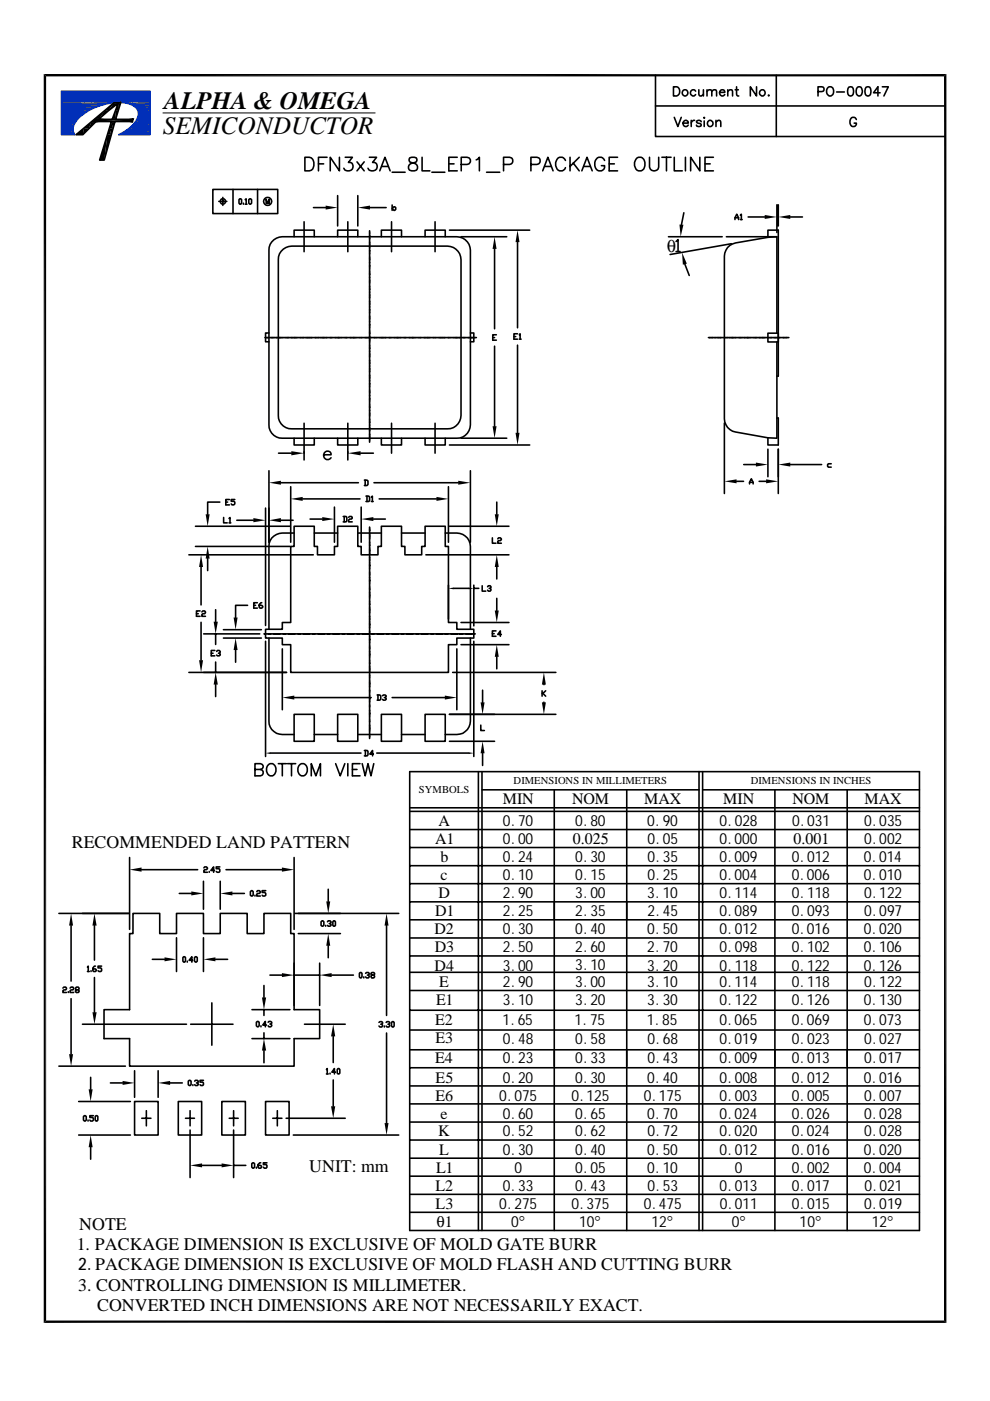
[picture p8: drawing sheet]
<svg xmlns="http://www.w3.org/2000/svg" width="210mm" height="297mm" viewBox="0 0 210 297" stroke-linecap="round" stroke-linejoin="round" font-family="sans-serif">
<g fill="none" stroke="#000" stroke-width=".34">
<path d="M21 25.2l4.1-3.3-1.3 3.4zM90.3 117.6h17.6M95.3 111.6h12.6M104.4 114v1.2h.8M105.3 106.5v2.5M105.5 114.2l.2-.2h.4l.2 .2-.2 .4h-.4l-.2 .2v.4h.8M105.3 120.2v2.6M95.3 151.5h22.6M96 142.6h21.9M114.9 146.5v1.1M115.1 147l.6 .6M115.3 148.9h.1"/>
<path d="M115.3 145.1h.1M115.7 146.5l-.8 .5M17.5 193.7h9.8M20 196.2v7.4M38 189.4h2.6M43.1 186.8v6M46.7 186.8v6M49.3 189.4h2.5M53.1 189l.2-.2 .4 .2v.8l-.2 .2-.4-.2zM54.1 189.8v.2M54.4 189l.2-.2h.4l.2 .2-.2 .4h-.4l-.2 .2v.4h.8M56.3 188.8h-.7v.4h.5l.2 .2v.4l-.2 .2h-.3l-.2-.2"/>
<path d="M117.5 191.2v3.8M132.9 191.2v3.8M164.3 191.2v34.8M179.6 191.2v34.8M17.5 217.2h22M18.5 205l.2-.2v1.2M18.5 206h.4M19.3 205.8v.2M20 207.2v7.4M20.2 204.8h-.2l-.3 .4v.6l.2 .2h.3l.2-.2-.2-.4h-.5M21.5 204.8h-.7v.4h.6l.1 .2v.4l-.1 .2-.6-.2M53.4 214.1h8.1"/>
<path d="M54.4 216.7l.2-.1 .3 .1v.8l-.2 .2-.3-.2zM55.3 217.5v.2M56 208.9v2.6M56 214.1v1.2M56 219v1.2M56.5 217.3h-.8l.6-.7v1.1M56.9 216.7l.1-.1 .6 .1v.2l-.4 .2M57.4 217.1l.2 .2-.2 .4h-.4l-.1-.2M64.6 217.2h8.6M70.7 219.7v5.6M117.5 206.1v19.9M132.9 206.1v19.9"/>
<path d="M53.4 220.2h8.1M56 222.7v2.6M60.7 237.1h12.5M69.2 226.8l.2-.2v1.1M69.2 227.7h.4M70 227.5v.2M70.7 229v5.6M71.1 227.3h-.7l.5-.7v1.1M71.7 226.6l.4 .2v.7l-.2 .2-.4-.2v-.7zM86.9 237.9h108M86.9 222.6h108"/>
</g>
<path d="M104.9 109h.8l-.4 2.6zM105.3 117.6l.4 2.6h-.8zM114.9 148.9h.8l-.4 2.6zM115.3 142.6l.4 2.5h-.8zM20 193.7l.5 2.5h-.9zM40.6 189l2.5 .4-2.5 .5zM46.7 189.4l2.6-.4v.9zM19.6 214.6h.9l-.5 2.6zM55.5 211.5h.9l-.4 2.6zM70.7 217.2l.4 2.5h-.9zM56 220.2l.4 2.5h-.9zM70.2 234.6h.9l-.4 2.5z" fill="#000"/>
<path d="M34.5 23.9h45" fill="none" stroke="#000" stroke-width=".21"/>
<path d="M13 19.3h18.8v9.3h-6.6a6.3 6.3 0 0 0 4.2-4.4 2.33 2.33 0 0 0-2-2.2 12.2 12.2 0 0 0-11.3 3.7 2.27 2.27 0 0 0-.3 2.9h-2.8z" fill="none" stroke="#002eb8" stroke-width=".34"/>
<path d="M13 19.3h18.8" fill="none" stroke="#002eb8" stroke-width=".21"/>
<g fill="#002eb8">
<path d="M13 19.3l18.8 2.4h-18.8z"/>
<path d="M13 19.3h18.8v2.4z"/>
</g>
<path d="M13 21.7h18.8M13 21.9h11M26.4 21.9h5.4" fill="none" stroke="#002eb8" stroke-width=".21"/>
<path d="M13 22.2h9.6M27.4 22.2h4.4" fill="none" stroke="#002eb8" stroke-width=".38"/>
<g fill="#002eb8">
<path d="M13 22.4l7 .4h-7z"/>
<path d="M13 22.4h8.3l-1.3 .4z"/>
<path d="M28.2 22.4l3.6 .4h-2.9z"/>
<path d="M28.2 22.4h3.6v.4z"/>
<path d="M13 22.8l5.8 .6h-5.8z"/>
<path d="M13 22.8h7l-1.2 .6z"/>
<path d="M28.9 22.8l2.9 .6h-2.5z"/>
<path d="M28.9 22.8h2.9v.6z"/>
<path d="M13 23.4l4.7 .8h-4.7z"/>
<path d="M13 23.4h5.8l-1.1 .8z"/>
<path d="M29.3 23.4l2.5 .8h-2.4z"/>
<path d="M29.3 23.4h2.5v.8z"/>
<path d="M13 24.2l3.8 .7h-3.8z"/>
<path d="M13 24.2h4.7l-.9 .7z"/>
<path d="M29.4 24.2l2.4 .7h-2.6z"/>
<path d="M29.4 24.2h2.4v.7z"/>
<path d="M13 24.9l3.1 .8h-3.1z"/>
<path d="M13 24.9h3.8l-.7 .8z"/>
<path d="M29.2 24.9l2.6 .8h-3z"/>
<path d="M29.2 24.9h2.6v.8z"/>
<path d="M13 25.7l2.7 .7h-2.7z"/>
<path d="M13 25.7h3.1l-.4 .7z"/>
<path d="M28.8 25.7l3 .7h-3.6z"/>
<path d="M28.8 25.7h3v.7z"/>
<path d="M13 26.4l2.5 .8h-2.5z"/>
<path d="M13 26.4h2.7l-.2 .8z"/>
<path d="M27.4 27.2l.8-.8 3.6 .8z"/>
<path d="M28.2 26.4h3.6v.8z"/>
<path d="M13 27.2l2.5 .7h-2.5z"/>
<path d="M13 27.2h2.5v.7z"/>
<path d="M26.4 27.9l1-.7 4.4 .7z"/>
<path d="M27.4 27.2h4.4v.7z"/>
<path d="M13 27.9l2.8 .7h-2.8z"/>
<path d="M13 27.9h2.5l.3 .7z"/>
<path d="M25.2 28.6l1.2-.7 5.4 .7z"/>
<path d="M26.4 27.9h5.4v.7z"/>
</g>
<path d="M13 28.6h2.8M25.2 28.6h6.6" fill="none" stroke="#002eb8" stroke-width=".21"/>
<g fill="none" stroke="#000" stroke-width=".34">
<path d="M139 15.9v13h61.4M142.8 18.4h.7a1.04 1.04 0 0 1 .6 1 1.04 1.04 0 0 1-.6 .9h-.7zM147.5 19.3a.61 .61 0 0 0-.9-.1 .61 .61 0 0 0 0 .9 .61 .61 0 0 0 .9 0M148.2 19l.1 1.2 .4 .1 .4-.3M149.1 19v1.3M149.9 19.4l.5-.4 .4 .1 .1 1.2M149.9 19v1.3M150.9 19.4l.5-.4 .4 .1 .1 1.2M152.6 19.6h1.1a.6 .6 0 0 0-.9-.5 .6 .6 0 0 0-.1 1 .57 .57 0 0 0 1 0M154.3 19.4l.5-.4 .4 .1 .1 1.2M154.3 19v1.3M155.9 19h.6"/>
<path d="M156.2 18.4v1.6l.1 .2 .3 .1M160.4 18.4v1.9l-1.3-1.9v1.9M164.6 15.9v13M173.4 19.4l1.1-.1 .2-.3-.1-.4-.4-.2h-.8v1.9M175.5 18.7l.1-.2a.95 .95 0 0 1 1.2 .5 .95 .95 0 0 1-.4 1.2 .88 .88 0 0 1-1-.3 .88 .88 0 0 1-.1-1zM177.4 19.5h1.6M180 18.5a.64 .64 0 0 1 .9 .3 .99 .99 0 0 1-.6 1.5 1.29 1.29 0 0 1-.3-1.8zM181.8 18.5a.59 .59 0 0 1 .9 .3 .99 .99 0 0 1-.6 1.5 1.24 1.24 0 0 1-.3-1.8zM183.6 18.5a.64 .64 0 0 1 1 .3 .99 .99 0 0 1-.7 1.5 1.29 1.29 0 0 1-.3-1.8zM186.6 19.7h-1.4l.9-1.3v1.9M187.1 18.4h1.2l-.9 1.9M16.1 28.6l8.1-6.9h1.4l-1.1 3.6 3.7-.1-.1 .7-.6-.1h-3.1l-2.3 8.1h-1l2.5-8.1-3.4 .1-2.6 2.7z"/>
<path d="M64.6 33.3h1a1.53 1.53 0 0 1 1 1.5 1.53 1.53 0 0 1-1 1.4h-1zM67.5 34.7h1.1M69.3 33.3h-1.8v2.9M72 33.3v2.9l-2-2.9v2.9M73.2 33.3h1.5l-.8 1.1a.92 .92 0 0 1 1 1.1 .92 .92 0 0 1-1.3 .7l-.4-.1-.3-.4M75.7 34.3l1.5 1.9M77.2 34.3l-1.5 1.9M78.3 33.3h1.5l-.8 1.1a.92 .92 0 0 1 1 1.1 .92 .92 0 0 1-1.3 .7l-.4-.1-.3-.4M80.5 36.2l1.1-2.9 1.1 2.9M80.9 35.3h1.4M83.1 36.5h2.8M86.9 33.5a.6 .6 0 0 0 .3 .9 1.18 1.18 0 0 1 1.3 1.3l-.1 .3a1.14 1.14 0 0 1-1.8-.3 .93 .93 0 0 1 .8-1.1l.6-.2a.6 .6 0 0 0 .3-.9l-.5-.2z"/>
<path d="M89.5 33.3v2.9h1.6M91.6 36.5h2.7M95.2 34.7h1.1M96.9 33.3h-1.7v2.9h1.7M97.8 34.9h1.2a.76 .76 0 0 0 .8-.8 .76 .76 0 0 0-.8-.8h-1.2v2.9M101 33.9l.6-.6v2.9M103.2 36.5h2.8M106.8 34.9h1.2a.76 .76 0 0 0 .7-.8 .76 .76 0 0 0-.7-.8h-1.2v2.9M112.6 34.9h1.2a.76 .76 0 0 0 .7-.8 .76 .76 0 0 0-.7-.8h-1.2v2.9M115.1 36.2l1.1-2.9 1.1 2.9M115.5 35.3h1.3M119.9 34a1.07 1.07 0 0 0-1.2-.7 1.07 1.07 0 0 0-.9 1.1 1.26 1.26 0 0 0 .3 1.4 1.26 1.26 0 0 0 1.4 .3l.4-.6"/>
<path d="M120.9 33.3v2.9M121.5 34.6l1.3 1.6M122.8 33.3l-1.9 2M123.4 36.2l1.1-2.9 1.1 2.9M123.8 35.3h1.3M128.2 34a1.07 1.07 0 0 0-1.2-.7 1.07 1.07 0 0 0-.9 1.1 1.26 1.26 0 0 0 .3 1.4 1.26 1.26 0 0 0 1.4 .3l.3-.3 .1-.7h-.7M129.2 34.7h1.1M130.9 33.3h-1.7v2.9h1.7M135.1 33.5a1.1 1.1 0 0 1 1.6 .9 1.25 1.25 0 0 1-.2 1.4 1.25 1.25 0 0 1-1.4 .3 1.77 1.77 0 0 1 0-2.6zM137.7 33.3v2.1a.99 .99 0 0 0 1 .8 .99 .99 0 0 0 1-.8v-2.1M139 22.5h61.4M140.3 33.3h2"/>
<path d="M141.3 33.3v2.9M143 33.3v2.9h1.7M143 24.9l.7 1.9 .7-1.9M144.8 26.1h1.1a.55 .55 0 0 0-.5-.6 .55 .55 0 0 0-.6 .6 .6 .6 0 0 0 .4 .7 .6 .6 0 0 0 .7-.3M145.3 33.3v2.9M146.6 25.5v1.3M147.3 25.5a.71 .71 0 0 0-.7 .6M148.4 33.3v2.9l-2-2.9v2.9M148.7 25.8a.57 .57 0 0 0-1 0l.3 .3 .6 .2 .1 .2a.57 .57 0 0 1-1 0M149.3 24.9v.2zM149.3 25.6v1.2M149.5 34.7h1.1"/>
<path d="M151.3 33.3h-1.8v2.9h1.8M151.8 25.9l.5-.4 .4 .1 .1 1.2M151.8 25.5v1.3M162.9 20.2h.2l-.1 .1zM181.6 25.3a.7 .7 0 0 0-.8-.4 .7 .7 0 0 0-.6 .7v.5a.68 .68 0 0 0 .7 .7 .68 .68 0 0 0 .7-.7h-.5M45.1 40.2h13.8v5.1h-13.8zM46.4 42.7h1.7M47.2 41.9v1.6M49.4 40.2v5.1M50.8 42.1l.4 .2v.8l-.1 .2-.4-.2v-.8zM51.6 43.1v.2M52 42.3l.2-.2v1.2"/>
<path d="M52 43.3h.4M52.7 42.3l.3-.2 .3 .2v.8l-.2 .2-.4-.2zM54.6 40.2v5.1M56.4 43.2v-1l.4 1 .3-1v1M58.1 50.8l.5-.3 1.3-.3h37a2.92 2.92 0 0 1 2.8 2.8v37.1a2.85 2.85 0 0 1-2.8 2.8h-37a2.77 2.77 0 0 1-2.9-2.8v-37.1a2.61 2.61 0 0 1 1.1-2.2zM60.1 52.8l1.1-.5 .6-.1h33.1a2.92 2.92 0 0 1 2.8 2.9v33a2.85 2.85 0 0 1-2.8 2.8h-33.1a2.77 2.77 0 0 1-2.8-2.8v-33a2.62 2.62 0 0 1 1.1-2.3zM62.4 50.2v-1.4h4.2v1.4M64.5 47v6.4M66.5 44h2.5M71.6 50.2v-1.4h4.3v1.4M71.6 41.5v6.4M73.7 47v6.4"/>
<path d="M75.9 41.5v6.4M78.4 48.9v1M78.4 50v2M78.4 52v1.1M78.4 53.2v1.9M78.4 56.3v1.9M78.4 59.4v1.9M78.4 59.4h.1M78.4 56.2h.1M78.4 53.1h.1M78.4 50h.1M78.4 55.1v1.1"/>
<path d="M78.4 58.2v1.1M78.4 44h3.5M80.9 50.2v-1.4h4.2v1.4M83 47v6.4M83.1 44.2l.4-.4 .4 .2v.4l-.2 .2zM83.1 43.5v1.1M90.1 50.2v-1.4h4.3v1.4M92.2 47v6.4M95.3 48.8h17M97.7 50.2h9.7M104.9 52.8v16.9M109.7 51.3v18.2"/>
<path d="M141.7 50.2h11.4M143.3 51.2l.5-.4v2.5M143.3 53.3h.9M145 45.1l-.5 2.6M145.2 56l.9 2.4M154 50.2h10.7M155.1 51.7l-13 2.3M155.8 46.6v-.4l.4-.8 .4 .8v.4M155.8 46.2h.8M157 45.6l.2-.2v1.2M157 46.6h.4M158.6 46h3.5"/>
<path d="M162.8 50.3v-1.5h2.2v30.9h-.3M164.7 43.4v5.9M165 43.4v4.5M167.6 46h2.5M56.2 71.6h44.8M57 70.6h-.7v1.9h.7M78.4 61.4v1.1M78.4 62.6v1.9M78.4 64.5v1.1M78.4 65.7v1.9M78.4 67.7v1M78.4 70.8v1.1"/>
<path d="M78.4 73.9v1.1M78.4 75.1v1.9M78.4 77.1v1M78.4 78.2v2M78.4 78.2h.1M78.4 77h.1M78.4 75h.1M78.4 73.9h.1M78.4 70.8h.1M78.4 67.6h.1M78.4 64.5h.1M78.4 61.4h.1"/>
<path d="M78.4 68.8v1.9M78.4 71.9v2M99.7 70.6h.8v1.9h-.8M104.5 71.6h.4M104.9 73.4v17M105.2 71h-.7v1.1h.7M109 71.4h.3M109.7 70.8h-.7v1.1h.7M109.7 73.2v18.6M110.1 71l.2-.2v1.1M110.1 71.9h.4M150.2 71.6h17.1"/>
<path d="M162.8 70.6h2.2v1.9h-2.2zM164.7 70.6v-20.4l-1.9 .1-6.8 1.2a2.87 2.87 0 0 0-2.4 2.8v34.5a2.87 2.87 0 0 0 2.4 2.8l6.8 1.2 1.9 .1v-20.4M57 99.8v15.2M59.1 96.1h2.7M62.4 92.9v1.4h4.2v-1.4M64.5 89.7v7.8M68.6 96.4h1.6a.83 .83 0 0 0-1.2-.7 .83 .83 0 0 0-.3 1.4 .84 .84 0 0 0 1.5 0M71.6 92.9v1.4h4.3v-1.4M73.7 89.7v7.8M76.5 96.1h2.7M78.4 80.2v1.1M78.4 81.4v1.9"/>
<path d="M78.4 83.3v1.1M78.4 84.5v1.9M78.4 87.6v1.9M78.4 90.7v2M78.4 92.7v1.1M78.4 92.7h.1M78.4 90.7h.1M78.4 87.6h.1M78.4 84.4h.1M78.4 81.3h.1M78.4 86.4v1.1M78.4 89.6v1.1"/>
<path d="M80.9 92.9v1.4h4.2v-1.4M83 89.7v6.4M90.1 92.9v1.4h4.3v-1.4M92.2 89.7v6.4M95.3 94.3h17M97.7 92.9h9.7M99.7 99.8v15.2M153.6 89.7v14.9M157.7 98.5h2.6M162.8 95.2v5.9M164.7 88.6h.3v5.7h-2.2v-1.5M165 95.2v9.4"/>
<path d="M167.6 98.5h6.6M176.2 98.3h-.6l-.1 .2v.4l.1 .1h.6M40 117.6h26.4M41.4 111.6h20.1M41.4 115.9h20.1M44 118.4v2.6M46.6 106.5h-2.6v2.5M47.4 109.7v1.2h.8M47.9 106.5h.4M48.6 109.9l.2-.2v1.2M48.6 110.9h.3M48.6 105.9h-.7v1.1h.7"/>
<path d="M49.8 105.9h-.8v.4h.6l.2 .2v.3l-.2 .2h-.4l-.2-.2M50.2 110.3h3.5M56.3 107.7v24.9M59.6 110.3h2.5M59.6 102.3h16.4M61.6 103.2v11.8M62.4 111.6h4.2v4.3h.7v1.7h3.6v-1.7h.7v-4.3h4.3v4.3h.7v1.7h3.5v-1.7h.8v-4.3h4.2v4.3h.8v1.7h3.5v-1.7h.7v-4.3h4.3v4.3h.7v16.1h1.8v1.4h3.6v1.9h-3.6v1.4h-1.8v5.9h-33.5v-5.9h-1.7v-1.4h-3.6v-1.9h3.6v-1.4h1.7v-16.1h.8zM62.4 113a5.3 5.3 0 0 0-4.3 .7 2.61 2.61 0 0 0-1.1 2.2v17.5M64.2 105.8h12.1M65.7 110.1h2.6M66.6 113h5M70.9 107.5v7.5"/>
<path d="M72.8 109.5h.6l.1 .2v.7l-.1 .2h-.6M73 109.5v1.1M73.9 109.7l.2-.2h.4l.2 .2-.2 .4h-.4l-.2 .2v.3h.8M75.9 113h5M76.6 107.5v7.5M77.3 101.8h.5l.2 .2v.7l-.2 .2h-.5M77.4 101.8v1.1M77.6 105.2h.6l.2 .2v.8l-.2 .1h-.6M77.8 105.2v1.1M78.4 111.7v.8M78.4 113.7v1.9M78.4 116.8v1.9"/>
<path d="M78.4 118.8v1.1M78.4 120v1.9M78.4 118.8h.1M78.4 116.8h.1M78.4 113.7h.1M78.4 112.5v1.1M78.4 115.6v1.1M78.7 105.4l.3-.2v1.1M78.7 106.3h.4M79.2 110.1h2.5M79.3 102.3h17.9M80.4 105.8h12.1"/>
<path d="M85.1 113h5M94.4 113a5.2 5.2 0 0 1 4.2 .7 2.81 2.81 0 0 1 1.1 2.2v17.5M95.1 103.2v11.8M156.2 102.1h1.4M158.9 102.6v-.3l.4-.8 .4 .8v.3M158.9 102.3h.8M161 102.1h1.4M41.7 130.1h.3M42.4 129.5h-.7v1.2h.7M42.6 120.2v8.1M42.6 131.9v8.1M42.8 129.7l.2-.2h.4l.2 .4-.2 .2-.6 .2v.4h.8"/>
<path d="M43.2 134.4h11.9M44.8 138.5h.4M45.6 137.9h-.8v1.2h.8M45.7 129.3v2.5M45.7 134.4v2.2M45.9 138.1l.2-.2h.4l.2 .2v.2l-.4 .2M46.5 138.5l.2 .2-.2 .4h-.4l-.2-.2M47.4 133.5h8M47.4 135.3h8M50 137.8v2.6M52.5 128.3h-2.5v2.6M53.8 128.3h.4"/>
<path d="M54.6 127.8h-.8v1.1h.8M55.5 127.8l-.6 .4v.5l.2 .2h.4l.2-.3-.2-.3h-.6M56 134.4h44.8M56.3 136v24.4M57 135.3v17.6a2.77 2.77 0 0 0 2.9 2.8h2.5M59.9 137.6v12.9M78.4 121.9v1.1M78.4 123.1v1.9M78.4 125.1v1M78.4 128.2v1.1M78.4 131.3v1.1M78.4 132.5v1.9"/>
<path d="M78.4 134.5v1M78.4 135.6v2M78.4 137.6v1.1M78.4 138.8v1.9M78.4 138.7h.1M78.4 135.6h.1M78.4 134.4h.1M78.4 132.4h.1M78.4 131.3h.1M78.4 128.2h.1M78.4 125h.1M78.4 121.9h.1"/>
<path d="M78.4 126.2v1.9M78.4 129.3v2M95.1 124.1v7.2M96.2 124.7h3.2M96.9 137.6v12.9M97.7 132h10.2M97.7 136.7h10.2M99.7 135.3v17.6a2.85 2.85 0 0 1-2.8 2.8h-2.5M100.5 124.1v8.6M100.5 136v24.4M100.5 124.7h1M102.2 124.2v1.1h.8"/>
<path d="M103.4 124.4l.1-.2h.4l.2 .4-.4 .1M103.9 124.7l.2 .3-.2 .3h-.4l-.1-.2M104.4 134.4h.4M105.2 133.8h-.8v1.1h.8M105.3 126.9v2.5M105.3 139.3v2.5M106.3 134.5h-.8l.6-.7v1.1M40 142.6h20.7M45.7 140.4v2.2M45.7 145.1v2.6M57.4 159.7h19.1M62.4 151.5h4.2v5.7h-4.2z"/>
<path d="M62.4 147.9h16.3M66.6 155.7h5M71.6 151.5h4.3v5.7h-4.3zM75.9 155.7h5M77.3 159.1h.6l.1 .2v.7l-.1 .3h-.6M77.5 159.1v1.2M78.4 140.7v1.1M78.4 141.9v3M78.4 145v3.1M78.4 148.2v3M78.4 151.3v3.1M78.4 154.4v2.2"/>
<path d="M78.4 148.1h.1M78.4 145h.1M78.4 141.8h.1M79.2 159.9h-.8l.6-.8v1.2M79.9 159.7h19.5M80 147.3h.5l.2 .2v.8l-.2 .1h-.5M80.1 147.3v1.1M80.9 151.5h4.2v5.7h-4.2zM81.1 147.5l.2-.2 .6 .2v.2l-.4 .2M81.7 147.9l.2 .2-.2 .3h-.4l-.2-.1M83.1 147.9h11.2M85.1 155.7h5"/>
<path d="M90.1 151.5h4.3v5.7h-4.3zM95.3 157.2h9.6M95.3 151.5h9.6M101.9 153.7v1.2h.8M102.3 146.3v2.6M102.3 159.7v2.6M54.1 163.1h1.1a.61 .61 0 0 0 .5-.9l-.5-.3h-1.1v2.6h1.1a.68 .68 0 0 0 .6-.7 .68 .68 0 0 0-.6-.7M56.8 162.3a.95 .95 0 0 1 1.1-.4 .95 .95 0 0 1 .6 1 1.14 1.14 0 0 1-.2 1.2 1.14 1.14 0 0 1-1.3 .3 1.54 1.54 0 0 1-.2-2.1zM59 161.9h1.7M59.9 161.9v2.6M61 161.9h1.7M61.8 161.9v2.6"/>
<path d="M63.4 162.3a.96 .96 0 0 1 1.1-.4 .96 .96 0 0 1 .7 1 1.14 1.14 0 0 1-.3 1.2 1.14 1.14 0 0 1-1.2 .3 1.54 1.54 0 0 1-.3-2.1zM66 164.5v-2.6l1 2.6 .9-2.6v2.6M71.2 161.9l.9 2.6 1-2.6M73.7 161.9v2.6M74.7 163.1h1M76.3 161.9h-1.6v2.6h1.6M76.8 161.9l.6 2.6 .6-2.6 .7 2.6 .5-2.6M86.9 175.9h108M86.9 172h108M86.9 171.3h108M86.9 163.6h108v97.3h-108zM86.9 179.7h108"/>
<path d="M101.4 163.6v97.3M102.2 167.5h46M102.2 163.6v97.3M117.5 167.5v38.6M132.9 167.5v38.6M148.2 163.6v97.3M149 167.5h45.9M149 163.6v97.3M164.3 167.5v23.7M179.6 167.5v23.7M12.5 193.7h14.8M15.1 196.2v11.8"/>
<path d="M27.5 181.8v15.2M28.2 193.7h5.7v4.2h3.5v-4.2h5.7v4.2h3.6v-4.2h5.7v4.2h3.6v-4.2h5.6v4.2h.8v16.2h5.4v6.1h-5.4v5.8h-34.9v-5.8h-5.4v-6.1h5.4v-16.2h.7zM30 184.4h11.9M37.4 198.8v7.2M43.1 198.8v7.2M43.2 184l.2-.2h.4l.2 .2-.2 .4h-.4l-.2 .2v.3h.8M44.4 184.8v.1M45.5 184.6h-.8l.6-.8v1.1M46.6 183.8h-.8v.4h.6l.2 .2v.4l-.2 .1-.6-.1M47.9 184.4h11.9M62.4 181.8v15.2M62.5 193.7h22"/>
<path d="M63.2 197.9h9M68.3 195.2l.4 .2v.8l-.2 .2-.4-.2v-.8zM69 196.2v.2M69.4 195.4l.2-.2h.4l.2 .4-.4 .2M69.6 188.5v2.6M70 195.8l.2 .2-.2 .4h-.4l-.2-.2M70.7 195.2l.4 .2v.8l-.1 .2-.4-.2v-.8zM82 196.2v19.1M86.9 195h108M86.9 191.2h108M86.9 187.4h108M86.9 183.5h108"/>
<path d="M86.9 198.9h108M13.3 209.5l.2-.2h.4l.2 .4-.2 .2-.6 .1v.4h.8M14.5 210.3v.1M14.9 209.5l.2-.2h.4l.1 .4-.1 .2-.6 .1v.4h.7M15.1 211.7v11.8M16.2 209.9l-.2-.2 .2-.4h.4l.2 .4-.2 .2h-.4l-.2 .4 .6 .1 .2-.1-.2-.4M32.3 203.4h2.6M38.9 202.8l.4 .2v.8l-.1 .2-.4-.2v-.8zM39.7 203.8v.2M40.4 217.2h9M40.9 203.6h-.8l.6-.8v1.2M41.2 203l.2-.2 .4 .2v.8l-.2 .2-.4-.2z"/>
<path d="M44.9 212.6v9M45.7 203.4h2.6M57.2 206.7h2.6M62.4 204.2v9M62.4 206.7h5.4M67.8 204.2v9M69.6 200.5v2.6M70.3 206.7h4.6M76.2 206.4l.2-.2 .4 .2v.7l-.2 .2-.4-.2zM77.1 207.1v.2M77.5 206.4l.2-.2h.4l.2 .2v.2l-.4 .1M78.1 206.7l.2 .3-.2 .3h-.4l-.2-.2"/>
<path d="M78.9 206.7l-.2-.1 .2-.4h.3l.2 .2-.2 .3h-.3l-.2 .3 .2 .3h.3l.2-.2-.2-.4M80.3 216.8l.6-.2 .2 .4-.4 .2M80.9 217.2l.2 .2-.2 .3h-.3l-.3-.2M81.5 217.5v.2M81.9 216.8l.1-.2 .6 .2v.2l-.3 .2M82 219v19.1M82.4 217.2l.2 .2-.2 .3h-.4l-.1-.2M83 216.8l.2-.2 .4 .2v.7l-.2 .2-.4-.2zM86.9 218.4h108M86.9 214.2h108M86.9 202.7h108M86.9 206.1h108"/>
<path d="M86.9 210h108M12.5 226h14.1M16.7 233.5h10.9M17.7 236.7l.2-.2 .4 .2v.8l-.2 .2-.4-.2zM18.7 237.5v.2M19.2 228.4v2.6M19.8 236.5h-.8v.4h.6l.2 .2v.4l-.2 .2h-.4l-.2-.2M20.2 236.7l.2-.2 .3 .2v.8l-.1 .2-.4-.2zM23.4 229.6h2.6M28.5 233.5h5v7.2h-5zM28.5 227v5.6M30.1 237.1h1.9"/>
<path d="M31 235.5v3.2M33.5 227v5.6M36.1 229.6h2.6M37.8 233.5h5v7.2h-5zM39.3 237.1h1.9M39.9 229.2l.2-.1 .4 .1v.8l-.2 .2-.4-.2zM40.3 235.5v3.2M40.3 239.6v10.1M40.9 230v.2M41.3 229.2l.1-.1 .6 .1v.2l-.3 .2M41.8 229.6l.2 .2-.2 .4h-.4l-.1-.2M43.1 229.1h-.7v.3h.6l.1 .2v.4l-.1 .2h-.4l-.2-.2"/>
<path d="M47 233.5h5v7.2h-5zM48.6 237.1h1.9M49.5 235.5v3.2M49.5 239.6v10.1M56.3 233.5h5v7.2h-5zM57.8 237.1h2M58.8 235.5v3.2M86.9 234h108M86.9 230.2h108M86.9 226.4h108M117.5 222.6v38.3M132.9 222.6v38.3"/>
<path d="M164.3 222.6v38.3M179.6 222.6v38.3M16.7 240.7h10.9M19.2 243.2v2.6M42.8 247.1h4.2M49.5 247.1h2.6M53.4 246.7l.2-.2 .4 .2v.8l-.2 .2-.4-.2zM54.4 247.5v.2M55.3 246.5h-.2l-.4 .4v.6l.2 .2h.4l.2-.2-.2-.4h-.6M56.6 246.5h-.8v.4h.6l.2 .2-.2 .6h-.4l-.2-.2M62.2 240.7h22.3M86.9 241.7h108"/>
<path d="M86.9 245.6h108M86.9 249.4h108M86.9 253.2h108M86.9 257h108"/>
<circle cx="145.2" cy="19.7" r=".64"/>
<circle cx="161.6" cy="19.7" r=".64"/>
<circle cx="150.6" cy="26.1" r=".64"/>
<circle cx="47.2" cy="42.7" r=".59"/>
<circle cx="56.8" cy="42.7" r=".86"/>
</g>
<g fill="#000">
<path d="M9.3 15.7l.5 264.3-.5 .5zM9.3 15.7l.5 .5v263.8zM9.8 16.2l190.9-.5-.5 .5zM9.3 15.7h191.4l-190.9 .5zM16.1 28.6h1.5zM16.1 28.6l1.6-1.4-.1 1.4zM17.7 27.2h1.2l-1.3 1.4zM19.3 25.9h.9zM17.7 27.2l1.6-1.3-.4 1.3zM19.3 25.9h.9l-1.3 1.3zM19.3 25.9h1.1zM19.4 25.8h1.2z"/>
<path d="M19.4 25.8h1.3zM19.4 25.8l1 .1zM19.4 25.8h1.5zM19.5 25.8h2zM19.5 25.8h1.9zM19.5 25.8l.5-.5 8.1 .5zM20 25.3h8.2l-.1 .5zM20 25.3h1.7zM20.1 25.3h1.3zM20.1 25.3h1.6zM20.1 25.2h1.1zM20.1 25.2l1.3 .1z"/>
<path d="M20.2 25.2h.8zM20.2 25.2h1zM21.1 33.9h1zM21.6 25.8h2zM20.2 25.2l2-1.7-1.2 1.7zM22.2 23.5h.8l-2 1.7zM22.4 25.3h1.4zM22.8 28.6l-.7 5.3h-1zM22.8 28.6h.8l-1.5 5.3zM23.2 27.2l.4 1.4h-.8zM23.2 27.2h.8l-.4 1.4zM23.6 25.9h.7z"/>
<path d="M23.6 25.9l.4 1.3h-.8zM23.6 25.9h.7l-.3 1.3zM23.6 25.8h.8zM23.6 25.8l.7 .1zM23.8 25.3h.7zM23.8 25.2h.8zM23.8 25.2l.8 .1zM23.8 25.3h.8zM22.2 23.5l1.9-1.6-1.1 1.6zM24.1 21.9h1l-2.1 1.6zM24.1 21.9l.1-.2 1.4 .2zM24.2 21.7h1.4v.2z"/>
<path d="M24.5 23.5l.1 1.7h-.8zM24.5 23.5h.6l-.5 1.7zM25.1 21.9v1.6h-.6zM25.1 21.9h.5l-.5 1.6zM24.2 21.7h1.4zM26.9 25.8h1.2zM27 25.8h1.1zM27.1 25.8h1zM27.1 25.3h1.1zM27.2 25.3h1zM27.3 25.3h.9zM27.5 25.8h.6z"/>
<path d="M27.6 25.3h.6zM27.7 25.8h.4zM27.7 25.8l.4 .1zM27.9 25.3h.3zM27.9 25.9h.2zM28.1 25.2h.1zM28.1 25.2l.1 .1zM69 43.6l2.6 .4-2.6 .4zM75.9 44l2.5-.4v.8zM104.9 50.2l.4 2.6h-.9zM109.7 48.8l.5 2.5h-.9zM144.6 53.5l1 2.4-.8 .2z"/>
<path d="M144.1 47.6l.8 .1-.6 2.5zM162.1 45.6l2.6 .4-2.6 .4zM165 46l2.6-.4v.8zM61.8 95.7l2.7 .4-2.7 .4zM73.7 96.1l2.8-.4v.8zM104.4 90.4h.9l-.4 2.5zM109.3 91.8h.9l-.5 2.5zM160.3 98.1l2.5 .4-2.5 .4zM165 98.5l2.6-.4v.8zM44 115.9l.4 2.5h-.8zM43.6 109h.8l-.4 2.6zM53.7 109.8l2.6 .5-2.6 .4z"/>
<path d="M57 110.3l2.6-.5v.9zM57 102.3l2.6-.4v.9zM61.6 105.8l2.6-.4v.8zM68.3 109.6l2.6 .5-2.6 .4zM76.6 110.1l2.6-.5v.9zM92.5 105.4l2.6 .4-2.6 .4zM97.2 101.9l2.5 .4-2.5 .5zM153.6 102.1l2.6-.5v.9zM162.4 101.6l2.6 .5-2.6 .4zM42.6 117.6l.5 2.6h-.9zM42.2 140h.9l-.5 2.6zM45.3 131.8h.9l-.5 2.6z"/>
<path d="M50 135.3l.4 2.5h-.9zM49.5 130.9h.9l-.4 2.6zM95.1 124.7l1.1-.1v.4zM99.4 124.6l1.1 .1-1.1 .3zM104.9 129.4h.8l-.4 2.6zM105.3 136.7l.4 2.6h-.8zM45.7 142.6l.5 2.5h-.9zM56.3 159.7l1.1-.2v.4zM59.9 147.9l2.5-.4v.8zM94.3 147.5l2.6 .4-2.6 .4zM99.4 159.5l1.1 .2-1.1 .2zM102.3 157.2l.4 2.5h-.8z"/>
<path d="M101.9 148.9h.8l-.4 2.6zM15.1 193.7l.4 2.5h-.9zM27.5 184.4l2.5-.5v.9zM59.8 183.9l2.6 .5-2.6 .4zM69.2 191.1h.8l-.4 2.6zM82 193.7l.4 2.5h-.9zM34.9 203l2.5 .4-2.5 .4zM43.1 203.4l2.6-.4v.8zM59.8 206.3l2.6 .4-2.6 .5zM69.6 197.9l.4 2.6h-.8zM67.8 206.7l2.5-.4v.9zM14.6 223.5h.9l-.4 2.5z"/>
<path d="M18.8 231h.8l-.4 2.5zM26 229.2l2.5 .4-2.5 .4zM33.5 229.6l2.6-.4v.8zM81.5 238.1h.9l-.4 2.6zM19.2 240.7l.4 2.5h-.8zM40.3 247.1l2.5-.4v.8zM47 246.7l2.5 .4-2.5 .4zM9.8 280h190.4l-190.9 .5zM200.2 16.2l.5 264.3-.5-.5zM9.3 280.5l190.9-.5 .5 .5zM200.2 16.2l.5-.5v264.8z"/>
</g>
<path d="M19.5 25.8h2.1M20 25.3h2.4M24.4 25.8h2.5M24.5 25.3h2.6M164.6 22.4h.1M109.7 51.6h.1" fill="none" stroke="#000" stroke-width=".21"/>
<text font-size="5.4" x="34.5" y="28.3">SEMICONDUCTOR</text>
<text font-size="5.3" x="34.8" y="23.1">ALPHA &amp; OMEGA</text>
<g font-size="3.8">
<text x="141.4" y="53.3">θ</text>
<text x="15.2" y="179.9">RECOMMENDED LAND PATTERN</text>
<text x="65.6" y="248.4">UNIT: mm</text>
<text x="16.8" y="260.8">NOTE</text>
<text x="16.3" y="265.1">1. PACKAGE DIMENSION IS EXCLUSIVE OF MOLD GATE BURR</text>
<text x="16.6" y="273.6">3. CONTROLLING DIMENSION IS MILLIMETER.</text>
<text x="20.6" y="277.9">CONVERTED INCH DIMENSIONS ARE NOT NECESSARILY EXACT.</text>
</g>
<text font-size="3.7" x="16.6" y="269.4">2. PACKAGE DIMENSION IS EXCLUSIVE OF MOLD FLASH AND CUTTING BURR</text>
<g font-size="3.4">
<text x="106.6" y="170.5">MIN</text>
<text x="121.3" y="170.5">NOM</text>
<text x="136.6" y="170.5">MAX</text>
<text x="153.3" y="170.5">MIN</text>
<text x="168" y="170.5">NOM</text>
<text x="183.3" y="170.5">MAX</text>
<text x="92.3" y="178.9">A1</text>
<text x="93" y="175.1">A</text>
<text x="121.5" y="178.9">0.025</text>
<text x="168.3" y="178.9">0.001</text>
<text x="93.4" y="182.8">b</text>
<text x="93" y="190.4">D</text>
<text x="93.4" y="186.6">c</text>
<text x="92.3" y="194.3">D1</text>
<text x="92.1" y="198.1">D2</text>
<text x="92.2" y="201.9">D3</text>
<text x="92.1" y="205.8">D4</text>
<text x="93.1" y="209.2">E</text>
<text x="92.5" y="213">E1</text>
<text x="92.3" y="217.2">E2</text>
<text x="92.4" y="221.2">E3</text>
<text x="92.3" y="225.4">E4</text>
<text x="92.3" y="233.4">E6</text>
<text x="92.4" y="229.6">E5</text>
<text x="93.4" y="237.2">e</text>
<text x="92.9" y="240.9">K</text>
<text x="93.1" y="244.8">L</text>
<text x="92.5" y="248.6">L1</text>
<text x="92.3" y="252.5">L2</text>
<text x="92.4" y="256.3">L3</text>
<text x="92.6" y="260.1">θ1</text>
</g>
<g font-size="3.3">
<text x="106.6" y="178.9">0.00</text>
<text x="106.6" y="175.1">0.70</text>
<text x="121.9" y="175.1">0.80</text>
<text x="137.2" y="175.1">0.90</text>
<text x="137.3" y="178.9">0.05</text>
<text x="152.5" y="178.9">0.000</text>
<text x="152.6" y="175.1">0.028</text>
<text x="167.9" y="175.1">0.031</text>
<text x="183.2" y="178.9">0.002</text>
<text x="183.2" y="175.1">0.035</text>
<text x="106.6" y="182.8">0.24</text>
<text x="121.9" y="182.8">0.30</text>
<text x="137.3" y="182.8">0.35</text>
<text x="152.5" y="182.8">0.009</text>
<text x="167.9" y="182.8">0.012</text>
<text x="183.2" y="182.8">0.014</text>
<text x="106.6" y="186.6">0.10</text>
<text x="106.6" y="190.4">2.90</text>
<text x="121.9" y="190.4">3.00</text>
<text x="122" y="186.6">0.15</text>
<text x="137.2" y="190.4">3.10</text>
<text x="137.3" y="186.6">0.25</text>
<text x="152.5" y="186.6">0.004</text>
<text x="152.5" y="190.4">0.114</text>
<text x="167.9" y="186.6">0.006</text>
<text x="167.9" y="190.4">0.118</text>
<text x="183.2" y="186.6">0.010</text>
<text x="183.2" y="190.4">0.122</text>
<text x="106.6" y="194.3">2.25</text>
<text x="122" y="194.3">2.35</text>
<text x="137.3" y="194.3">2.45</text>
<text x="152.5" y="194.3">0.089</text>
<text x="167.9" y="194.3">0.093</text>
<text x="183.2" y="194.3">0.097</text>
<text x="106.6" y="198.1">0.30</text>
<text x="106.6" y="201.9">2.50</text>
<text x="121.9" y="198.1">0.40</text>
<text x="121.9" y="201.9">2.60</text>
<text x="137.2" y="198.1">0.50</text>
<text x="137.2" y="201.9">2.70</text>
<text x="152.6" y="198.1">0.012</text>
<text x="152.6" y="201.9">0.098</text>
<text x="167.9" y="198.1">0.016</text>
<text x="167.9" y="201.9">0.102</text>
<text x="183.2" y="198.1">0.020</text>
<text x="183.2" y="201.9">0.106</text>
<text x="106.6" y="209.2">2.90</text>
<text x="106.6" y="205.8">3.00</text>
<text x="121.9" y="209.2">3.00</text>
<text x="121.9" y="205.7">3.10</text>
<text x="137.2" y="209.2">3.10</text>
<text x="137.2" y="205.8">3.20</text>
<text x="152.5" y="209.2">0.114</text>
<text x="152.6" y="205.8">0.118</text>
<text x="167.9" y="209.2">0.118</text>
<text x="167.9" y="205.8">0.122</text>
<text x="183.2" y="205.8">0.126</text>
<text x="183.2" y="209.2">0.122</text>
<text x="106.6" y="213">3.10</text>
<text x="121.9" y="213">3.20</text>
<text x="137.2" y="213">3.30</text>
<text x="152.6" y="213">0.122</text>
<text x="167.9" y="213">0.126</text>
<text x="183.2" y="213">0.130</text>
<text x="106.5" y="217.2">1.65</text>
<text x="106.6" y="221.3">0.48</text>
<text x="121.8" y="217.2">1.75</text>
<text x="122" y="221.3">0.58</text>
<text x="137.2" y="217.2">1.85</text>
<text x="137.3" y="221.3">0.68</text>
<text x="152.5" y="217.2">0.065</text>
<text x="152.5" y="221.3">0.019</text>
<text x="167.9" y="217.2">0.069</text>
<text x="167.9" y="221.3">0.023</text>
<text x="183.2" y="217.2">0.073</text>
<text x="183.2" y="221.3">0.027</text>
<text x="106.6" y="225.4">0.23</text>
<text x="122" y="225.4">0.33</text>
<text x="137.3" y="225.4">0.43</text>
<text x="152.5" y="225.4">0.009</text>
<text x="167.9" y="225.4">0.013</text>
<text x="183.2" y="225.4">0.017</text>
<text x="105.8" y="233.5">0.075</text>
<text x="106.6" y="229.6">0.20</text>
<text x="121.2" y="233.5">0.125</text>
<text x="121.9" y="229.6">0.30</text>
<text x="136.5" y="233.5">0.175</text>
<text x="137.2" y="229.6">0.40</text>
<text x="152.6" y="229.6">0.008</text>
<text x="152.6" y="233.5">0.003</text>
<text x="167.9" y="233.5">0.005</text>
<text x="167.9" y="229.6">0.012</text>
<text x="183.2" y="229.6">0.016</text>
<text x="183.2" y="233.5">0.007</text>
<text x="106.6" y="237.2">0.60</text>
<text x="122" y="237.2">0.65</text>
<text x="137.2" y="237.2">0.70</text>
<text x="152.5" y="237.2">0.024</text>
<text x="167.9" y="237.2">0.026</text>
<text x="183.2" y="237.2">0.028</text>
<text x="106.6" y="244.8">0.30</text>
<text x="106.6" y="240.9">0.52</text>
<text x="121.9" y="244.8">0.40</text>
<text x="122" y="240.9">0.62</text>
<text x="137.2" y="244.8">0.50</text>
<text x="137.3" y="240.9">0.72</text>
<text x="152.5" y="240.9">0.020</text>
<text x="152.6" y="244.8">0.012</text>
<text x="167.9" y="244.8">0.016</text>
<text x="167.9" y="240.9">0.024</text>
<text x="183.2" y="244.8">0.020</text>
<text x="183.2" y="240.9">0.028</text>
<text x="109.1" y="248.6">0</text>
<text x="122" y="248.6">0.05</text>
<text x="137.2" y="248.6">0.10</text>
<text x="155.8" y="248.6">0</text>
<text x="167.9" y="248.6">0.002</text>
<text x="183.2" y="248.6">0.004</text>
<text x="105.8" y="256.3">0.275</text>
<text x="106.6" y="252.5">0.33</text>
<text x="121.2" y="256.3">0.375</text>
<text x="122" y="252.5">0.43</text>
<text x="136.5" y="256.3">0.475</text>
<text x="137.3" y="252.5">0.53</text>
<text x="152.6" y="252.5">0.013</text>
<text x="152.6" y="256.3">0.011</text>
<text x="167.9" y="256.3">0.015</text>
<text x="167.9" y="252.5">0.017</text>
<text x="183.2" y="256.3">0.019</text>
<text x="183.3" y="252.5">0.021</text>
<text x="108.4" y="260.1">0°</text>
<text x="122.8" y="260.1">10°</text>
<text x="138.1" y="260.1">12°</text>
<text x="155.2" y="260.1">0°</text>
<text x="169.5" y="260.1">10°</text>
<text x="184.9" y="260.1">12°</text>
</g>
<g font-size="2.2">
<text x="108.9" y="166.3">DIMENSIONS IN MILLIMETERS</text>
<text x="159.2" y="166.3">DIMENSIONS IN INCHES</text>
<text x="88.8" y="168.2">SYMBOLS</text>
</g>
</svg>
